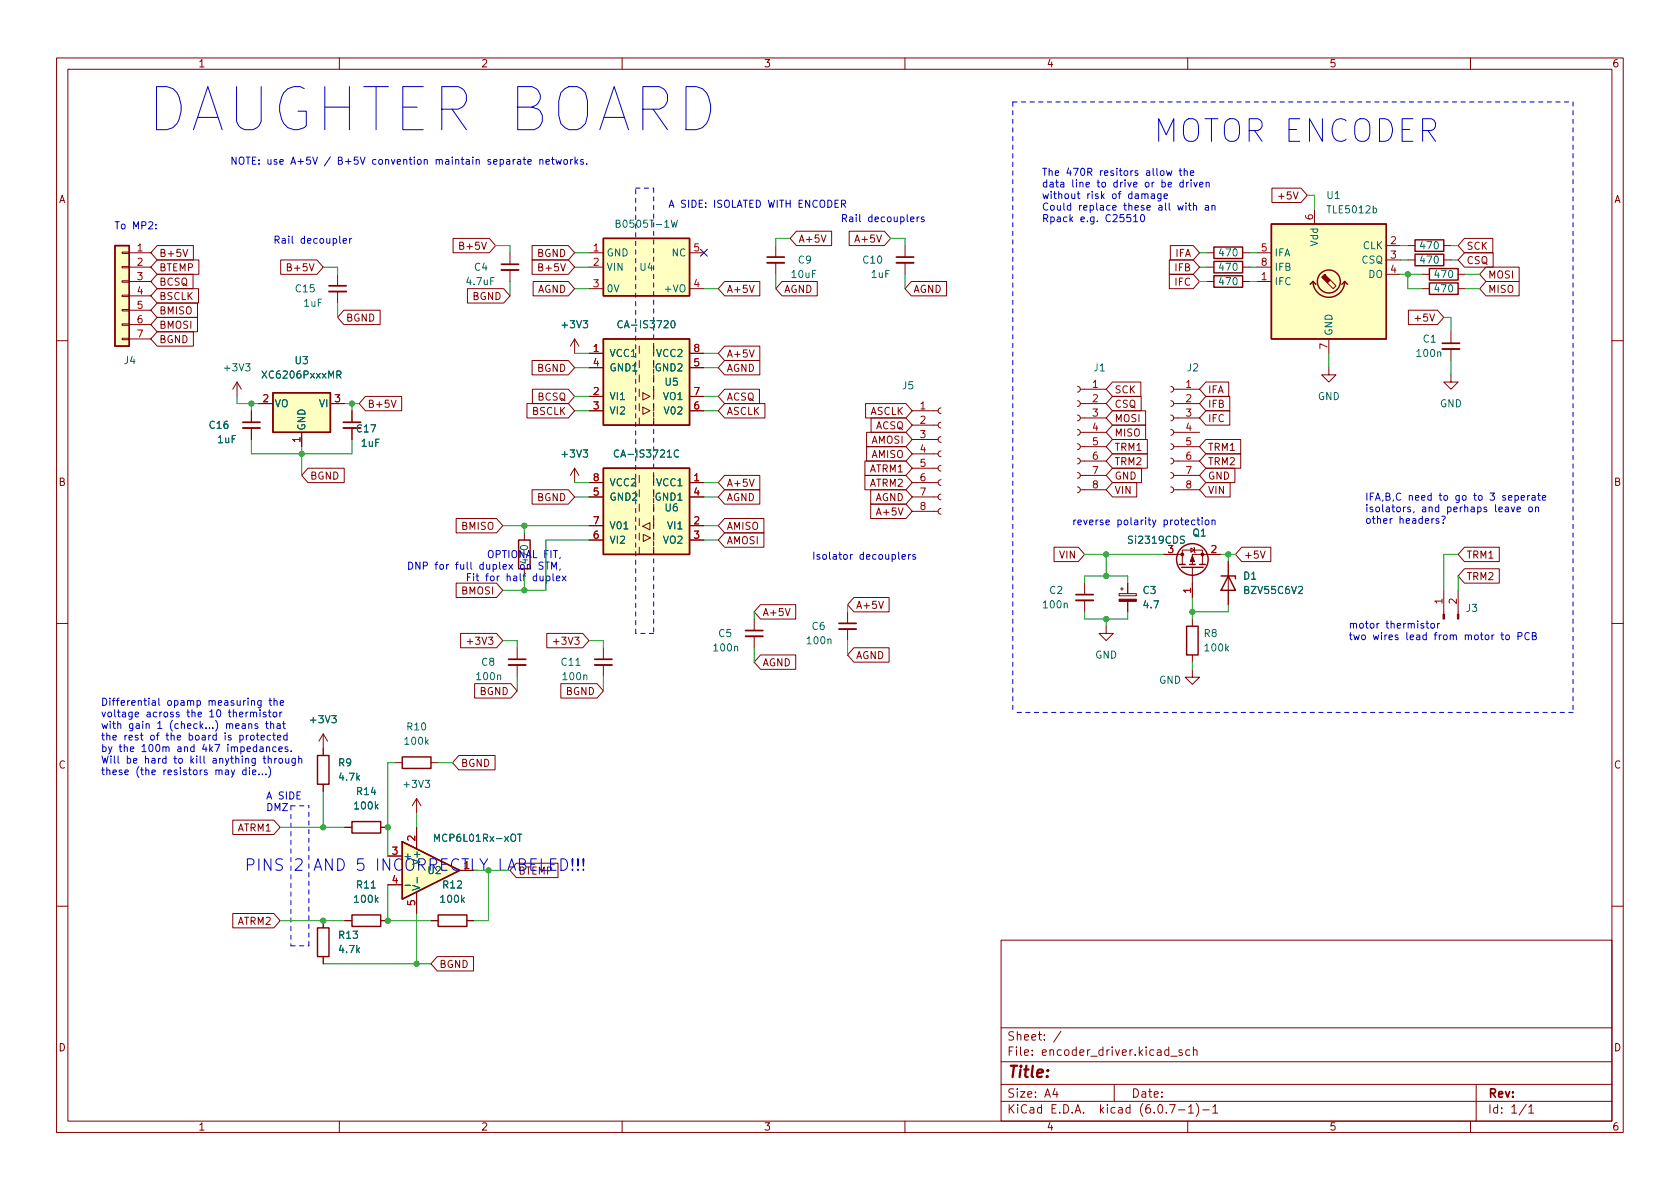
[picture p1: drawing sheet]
<svg xmlns="http://www.w3.org/2000/svg" width="297mm" height="210mm" viewBox="0 0 297 210" stroke-linecap="round" stroke-linejoin="round" font-family="sans-serif">
<g fill="none" stroke="#840000" stroke-width=".18">
<path d="M10 10.2h277v190.1h-277zM12 12.2h273v186.1h-273zM60 10.2v2M110 10.2v2M160 10.2v2M210 10.2v2M260 10.2v2M224.9 33.3h5.1l1.1 1.2-1.1 1.3h-5.1zM232.4 37.1v2.5M21.6 59.8h1.3v.3h-1.3zM21.6 57.3h1.3v.2h-1.3zM21.6 54.7h1.3v.3h-1.3z"/>
<path d="M21.6 52.2h1.3v.2h-1.3zM21.6 49.7h1.3v.2h-1.3zM21.6 47.1h1.3v.3h-1.3zM21.6 44.6h1.3v.2h-1.3zM22.9 49.8h3.8M22.9 44.7h3.8M22.9 47.2h3.8M22.9 52.3h3.8M22.9 54.9h3.8M22.9 57.4h3.8M22.9 59.9h3.8M27.8 46h7.4v2.5h-7.4l-1.1-1.3z"/>
<path d="M27.8 43.4h6.4v2.6h-6.4l-1.1-1.3zM27.8 51h7.3v2.6h-7.3l-1.1-1.3zM27.8 48.5h6.3v2.5h-6.3l-1.1-1.2zM27.8 58.7h6.4v2.5h-6.4l-1.1-1.3zM27.8 53.6h7.1v2.5h-7.1l-1.1-1.2zM27.8 56.1h7.1v2.6h-7.1l-1.1-1.3zM32.3 44.1l.5 1.3 .4-1.3M49.6 46h6.4l1.1 1.2-1.1 1.3h-6.4zM59.7 48.5v2M59.7 51.6v2M60.8 54.9h6.4v2.5h-6.4l-1.1-1.3zM80.1 42.2h6.4l1.1 1.2-1.1 1.3h-6.4z"/>
<path d="M82.6 51h6.5l1.1 1.3-1.1 1.3h-6.5zM90.2 44.7v2M90.2 47.7v2.1M94.1 46h6.4l1.1 1.2-1.1 1.3h-6.4zM94.1 43.4h6.4l1.1 1.3-1.1 1.3h-6.4zM94.3 49.8h6.2l1.1 1.2-1.1 1.3h-6.2zM101.6 59.9v2.6M101.6 59.9l.8 1.3M101.6 59.9l-.8 1.3M104.1 44.7h2.6M104.1 47.2h2.6M104.1 51h2.6"/>
<path d="M121.9 44.7h2.6M121.9 51h2.6M128.1 49.8h6.2v2.5h-6.2l-1.1-1.3zM137.2 43.4v2.1M137.2 46.5v2M138.3 49.8h6.2v2.5h-6.2l-1.1-1.3zM140.8 40.9h6.2v2.5h-6.2l-1.1-1.2zM150.1 40.9h6.3l1.1 1.3-1.1 1.2h-6.3zM160 43.4v2.1M160 46.5v2M161.1 49.8h6.3v2.5h-6.3l-1.1-1.3zM206.7 48.5h4.3l1.1 1.3-1.1 1.2h-4.3z"/>
<path d="M206.7 46h4.3l1.1 1.2-1.1 1.3h-4.3zM206.9 43.4h4.1l1.1 1.3-1.1 1.3h-4.1zM213.4 49.8h1.2M213.4 44.7h1.2M213.4 47.2h1.2M219.7 49.8h1.3M219.7 44.7h1.3M219.7 47.2h1.3M222.2 49.8h2.6M222.2 44.7h2.6M222.2 47.2h2.6M234.9 59.9v2.6"/>
<path d="M235.2 49.5l1 1-.5 .5-1-1M245.1 43.4h2.5M245.1 46h2.5M245.1 48.5h2.5M248.9 43.4h1.3M248.9 46h1.3M249 54.9h5.2l1.1 1.2-1.1 1.3h-5.2zM251.5 48.5h1.2M251.5 51h1.2M255.3 43.4h1.2M255.3 46h1.2M256.5 58.7v2"/>
<path d="M257.8 48.5h1.3M257.8 51h1.3M258.9 42.2h5v2.5h-5l-1.1-1.3zM258.9 44.7h5.1v2.5h-5.1l-1.1-1.2zM262.7 47.2h5.9v2.6h-5.9l-1.1-1.3zM262.7 49.8h5.9v2.5h-5.9l-1.1-1.3zM10 60.2h2M41.9 67.6l-.8 1.2M41.9 67.6v2.5M41.9 67.6l.8 1.2M44.4 72.6v2.1M44.4 75.7v2"/>
<path d="M45.7 71.4h2.6M53.3 76.4v2.6M58.4 71.4h2.6M62.2 72.6v2.1M62.2 75.7v2M64.6 70.1h6.4v2.5h-6.4l-1.1-1.2zM69.2 70.8l.4 1.2 .4-1.2M93.2 71.4h7.3l1.1 1.2-1.1 1.3h-7.3zM94.1 63.7h6.4l1.1 1.3-1.1 1.3h-6.4zM94.1 68.8h6.4l1.1 1.3-1.1 1.3h-6.4zM104.1 72.6h2.6M104.1 62.5h2.6"/>
<path d="M104.1 70.1h2.6M104.1 65h2.6M113 61.2v1.3M113 63.7v1.3M113 66.3v1.3M113 68.8v1.3M113 71.4v1.2M113 73.9v1.3M113.7 72l1.2 .6-1.2 .7zM113.7 69.5l1.2 .6-1.2 .6zM115.6 61.2v1.3M115.6 66.3v1.3"/>
<path d="M115.6 68.8v1.3M115.6 71.4v1.2M115.6 73.9v1.3M121.9 72.6h2.6M121.9 62.5h2.6M121.9 70.1h2.6M121.9 65h2.6M128.1 61.2h6.2v2.5h-6.2l-1.1-1.2zM128.1 63.7h6.2v2.6h-6.2l-1.1-1.3zM128.1 68.8h6.2v2.6h-6.2l-1.1-1.3zM128.1 71.4h7.1v2.5h-7.1l-1.1-1.3zM153 71.4h7.2l1.1 1.2-1.1 1.3h-7.2z"/>
<path d="M153.2 76.4h7l1.1 1.3-1.1 1.3h-7zM153.2 79h7l1.1 1.3-1.1 1.2h-7zM154 73.9h6.2l1.1 1.3-1.1 1.2h-6.2zM161.3 77.7h4.6M161.3 75.2h4.6M161.3 72.6h4.6M166.4 79.8l-.4 .1-.1 .4 .1 .3 .4 .2M166.4 77.2l-.4 .2-.1 .3 .1 .4 .4 .1M166.4 74.7l-.4 .1-.1 .4 .1 .3 .4 .2M166.4 72.1l-.4 .2-.1 .3 .1 .4 .4 .1M190.5 78.5l.4 .1 .1 .4-.1 .3-.4 .2M190.5 75.9l.4 .2 .1 .3-.1 .4-.4 .2"/>
<path d="M190.5 73.4l.4 .1 .1 .4-.1 .4-.4 .1M190.5 70.9l.4 .1 .1 .4-.1 .3-.4 .2M190.5 68.3l.4 .2 .1 .3-.1 .4-.4 .1M191 79h4.6M191 76.4h4.6M191 73.9h4.6M191 71.4h4.6M191 68.8h4.6M196.7 67.6h5v2.5h-5l-1.1-1.3zM196.7 77.7h6.2v2.6h-6.2l-1.1-1.3zM196.7 75.2h5.9v2.5h-5.9l-1.1-1.3zM196.7 70.1h5.1v2.5h-5.1l-1.1-1.2z"/>
<path d="M196.7 72.6h5.9v2.6h-5.9l-1.1-1.3zM207 78.5l.4 .1 .1 .4-.1 .3-.4 .2M207 75.9l.4 .2 .1 .3-.1 .4-.4 .2M207 73.4l.4 .1 .1 .4-.1 .4-.4 .1M207 70.9l.4 .1 .1 .4-.1 .3-.4 .2M207 68.3l.4 .2 .1 .3-.1 .4-.4 .1M207.5 79h4.6M207.5 76.4h4.6M207.5 73.9h4.6M207.5 71.4h4.6M207.5 68.8h4.6M213.2 67.6h4.1v2.5h-4.1l-1.1-1.3z"/>
<path d="M213.2 70.1h4.2v2.5h-4.2l-1.1-1.2zM213.2 72.6h4.2v2.6h-4.2l-1.1-1.3zM213.2 77.7h6.2v2.6h-6.2l-1.1-1.3zM234.9 65v1.3h1.3l-1.3 1.3-1.2-1.3h1.2M256.5 66.3v1.3h-1.2l1.2 1.2 1.3-1.2h-1.3M256.5 61.7v2M285 60.2h2M54.5 82.8h6.4v2.5h-6.4l-1.2-1.2zM80.7 91.7h7.1l1.1 1.3-1.1 1.2h-7.1zM92.7 94.2v1.3M94.1 86.6h6.4l1.1 1.3-1.1 1.2h-6.4zM101.6 82.8l.8 1.3"/>
<path d="M101.6 82.8v2.5M101.6 82.8l-.8 1.3M104.1 85.3h2.6M104.1 93h2.6M104.1 95.5h2.6M104.1 87.9h2.6M113 84.1v1.2M113 89.1v1.3M113 91.7v1.3M113 94.2v1.3M113 96.8v1.2M113.6 93.1l1.3-.7v1.3z"/>
<path d="M113.7 94.5l1.3 .6-1.3 .7zM115.6 84.1v1.2M115.6 89.1v1.3M115.6 91.7v1.3M115.6 94.2v1.3M115.6 96.8v1.2M121.9 85.3h2.6M121.9 93h2.6M121.9 95.5h2.6M121.9 87.9h2.6M128.1 84.1h6.2v2.5h-6.2l-1.1-1.3zM128.1 91.7h7v2.5h-7l-1.1-1.2z"/>
<path d="M128.1 94.2h7v2.6h-7l-1.1-1.3zM128.1 86.6h6.2v2.5h-6.2l-1.1-1.2zM152.9 81.5h7.3l1.1 1.3-1.1 1.3h-7.3zM152.9 84.1h7.3l1.1 1.2-1.1 1.3h-7.3zM153.9 89.1h6.3l1.1 1.3-1.1 1.3h-6.3zM153.9 86.6h6.3l1.1 1.3-1.1 1.2h-6.3zM161.3 85.3h4.6M161.3 87.9h4.6M161.3 90.4h4.6M161.3 82.8h4.6M161.3 80.3h4.6M166.4 89.9l-.4 .2-.1 .3 .1 .4 .4 .1"/>
<path d="M166.4 87.4l-.4 .1-.1 .4 .1 .3 .4 .2M166.4 84.8l-.4 .2-.1 .3 .1 .4 .4 .1M166.4 82.3l-.4 .1-.1 .4 .1 .4 .4 .1M186.4 96.8h4.3l1.1 1.2-1.1 1.3h-4.3zM190.5 86.1l.4 .1 .1 .4-.1 .4-.4 .1M190.5 83.6l.4 .1 .1 .4-.1 .3-.4 .2M190.5 81l.4 .2 .1 .3-.1 .4-.4 .1M191 86.6h4.6M191 84.1h4.6M191 81.5h4.6M196.7 82.8h5.1v2.5h-5.1l-1.1-1.2zM196.7 85.3h4.3v2.6h-4.3l-1.1-1.3z"/>
<path d="M196.7 80.3h6.2v2.5h-6.2l-1.1-1.3zM205.7 98h3.3M207 86.1l.4 .1 .1 .4-.1 .4-.4 .1M207 83.6l.4 .1 .1 .4-.1 .3-.4 .2M207 81l.4 .2 .1 .3-.1 .4-.4 .1M207.5 86.6h4.6M207.5 84.1h4.6M207.5 81.5h4.6M209 99.8v-2.5h3.6v2.5M210.6 96.9l.6 .4-.6 .4zM211.1 96.8l.1 .1v.8l.1 .1M213.2 85.3h4.3v2.6h-4.3l-1.1-1.3z"/>
<path d="M213.2 82.8h5.1v2.5h-5.1l-1.1-1.2zM213.2 80.3h6.2v2.5h-6.2l-1.1-1.3zM215.9 98h-5.1v1.8M217.2 99.3v7.6M219.6 96.8h5.1v2.5h-5.1l-1.2-1.3zM222.8 97.4l.5 1.3 .4-1.3M258.9 96.8h6.2v2.5h-6.2l-1.1-1.3zM10 110.2h2M80.7 103.1h7.1l1.1 1.3-1.1 1.3h-7.1zM81.4 112h6.4l1.1 1.3-1.1 1.2h-6.4zM82.6 113.5h1M91.4 114.5v2.1"/>
<path d="M91.4 117.6v2M92.7 100.6v1.2M96.7 112h6.3l1.1 1.3-1.1 1.2h-6.3zM97.9 113.5h.9M106.7 114.5v2.1M106.7 117.6v2M133.3 109.5v2M133.3 112.5v2M134.5 106.9h6.2v2.6h-6.2l-1.2-1.3zM134.5 115.8h6.2v2.6h-6.2l-1.2-1.3zM149.9 108.2v2M149.9 111.2v2.1"/>
<path d="M151 114.5h6.2v2.6h-6.2l-1.1-1.3zM151 105.7h6.2v2.5h-6.2l-1.1-1.3zM191.8 103.1v2.1M191.8 106.2v2M195.6 110.7v1.3h1.2l-1.2 1.3-1.3-1.3h1.3M197.9 105h3v.4h-3zM198.1 104.1h.5M198.4 103.9v.5M199.4 103.1v1.9M199.4 106.3v1.9M210.8 118.5v1.3h1.3l-1.3 1.2-1.3-1.2h1.3M210.8 100.3v5.4"/>
<path d="M210.8 109.5v1.2M210.8 115.8v1.3M255.3 104.4v4.2M257.8 104.4v4.2M258.9 100.6h6.2v2.5h-6.2l-1.1-1.3zM285 110.2h2M57.1 129.8v3.8M57.1 138.7v1.2M57.1 129.8l-.7 1.3M57.1 129.8l.8 1.3M69.8 134.9h1.3M76.2 134.9h1.3"/>
<path d="M81.1 133.6h6.4v2.5h-6.4l-1.1-1.2zM83.9 120.9h6.4l1.1 1.3-1.1 1.2h-6.4zM99.2 120.9h6.4l1.1 1.3-1.1 1.2h-6.4zM41.2 145h7.2l1.1 1.3-1.1 1.3h-7.2zM61 146.3h1.2M67.3 146.3h1.3M68.6 156.5h2.5M73.7 141.2l-.8 1.3M73.7 141.2v2.6M73.7 146.3v3.8M73.7 157.7v3.8M73.7 141.2l.7 1.3"/>
<path d="M91.3 152.6h7.4v2.6h-7.4l-1.1-1.3zM10 160.2h2M41.2 161.5h7.2l1.1 1.3-1.1 1.3h-7.2zM57.1 162.8v1.3M57.1 169.2v1.2M61 162.8h1.2M67.3 162.8h1.3M76.2 162.8h1.3M77.3 169.2h6.4v2.5h-6.4l-1.1-1.3zM82.5 162.8h1.3M177 166.3h108v32h-108zM285 160.2h2"/>
<path d="M60 198.3v2M110 198.3v2M160 198.3v2M177 194.8h108M177 191.8h108M177 187.8h108M177 181.8h108M186.5 192.5l-.4 1h1M186.9 193v1M187.6 182.4l-1.3 1.9M197 191.8v3M206.8 195.3h1l-.7 1.5"/>
<path d="M207 186.8h1.1M208.4 196.3h1.1M209 185.7l-.4-.1-.2 .2 .1 .3 .5 .1v.4h-.6M210 198.3v2M210.1 195.8l.5-.5v1.5M210.1 196.8h.9M210.4 185.7l-.5-.1-.3 .3v.4l.2 .3h.6M211 185.8l.2-.2 .4 .1v.9M211 185.1v1.5M211.5 195.1a1.72 1.72 0 0 1 0 2.3M212.6 196.3h1.2M214.4 195.8l.5-.5v1.5"/>
<path d="M214.4 196.8h.9M260 198.3v2M261 191.8v6.5M269.9 195.3l-1.3 1.9M270.3 195.8l.4-.5v1.5M270.3 196.8h.9"/>
</g>
<g fill="none" stroke="#840000" stroke-width=".25">
<path d="M224.8 39.6h20.3v20.3h-20.3zM20.3 43.4h2.6v17.8h-2.6zM106.7 59.9h15.2v15.3h-15.2zM106.7 42.2h15.2v10.1h-15.2zM214.6 48.8h5.1v2h-5.1zM214.6 43.7h5.1v2h-5.1zM214.6 46.2h5.1v2.1h-5.1zM232.2 49.8a2.79 2.79 0 0 0 2.7 2.8 2.79 2.79 0 0 0 2.8-2.8M232.2 49.8l-.6 .5M232.2 49.8l.5 .5M237.7 49.8l-.5 .5M237.7 49.8l.6 .5"/>
<path d="M250.2 42.4h5.1v2h-5.1zM250.2 45h5.1v2h-5.1zM252.7 47.5h5.1v2h-5.1zM252.7 50h5.1v2.1h-5.1zM48.3 69.5h10.1v6.9h-10.1zM91.7 95.5h2v5.1h-2zM106.7 82.8h15.2v15.2h-15.2zM208.5 99.8h1M210.3 99.8h1M212.1 99.8h1M208.9 100.3h3.8M209.8 110.7h2v5.1h-2z"/>
<path d="M215.9 101.8h2.5v.6M217.2 101.8l1.2 2.6h-2.5zM56.1 133.6h2.1v5.1h-2.1zM71.1 133.9h5.1v2h-5.1zM62.2 145.3h5.1v2h-5.1zM71.1 148.8l10.2 5.1-10.2 5.1zM56.1 164.1h2.1v5.1h-2.1zM62.2 161.8h5.1v2h-5.1zM77.5 161.8h5v2h-5z"/>
<circle cx="234.9" cy="49.8" r="2.03"/>
<circle cx="210.8" cy="98.9" r="2.79"/>
</g>
<path d="M58.2 51.6h3M88.6 47.7h3.1M135.6 46.5h3.1M158.5 46.5h3M42.9 75.7h3.1M60.7 75.7h3.1M255 61.7h3.1M89.9 117.6h3.1M105.2 117.6h3M131.8 112.5h3.1M148.3 111.2h3.1M190.2 106.2h3.1" fill="none" stroke="#840000" stroke-width=".33"/>
<path d="M58.2 50.5h3M88.6 46.7h3.1M135.6 45.5h3.1M158.5 45.5h3M42.9 74.7h3.1M60.7 74.7h3.1M255 60.7h3.1M89.9 116.6h3.1M105.2 116.6h3M131.8 111.5h3.1M148.3 110.2h3.1M190.2 105.2h3.1" fill="none" stroke="#840000" stroke-width=".3"/>
<g fill="#ffffc2" stroke="#ffffc2" stroke-width=".18">
<path d="M20.3 43.4h2.6v17.8h-2.6z"/>
<path d="M71.1 148.8l10.2 5.1-10.2 5.1z"/>
<path d="M106.7 82.8h15.2v15.2h-15.2z"/>
<path d="M106.7 59.9h15.2v15.3h-15.2z"/>
<path d="M106.7 42.2h15.2v10.1h-15.2z"/>
<path d="M48.3 69.5h10.1v6.9h-10.1z"/>
<path d="M224.8 39.6h20.3v20.3h-20.3z"/>
</g>
<g fill="none" stroke="#006464" stroke-width=".18">
<path d="M108.9 39.5h.6l.1-.2v-.3l-.7-.1v1.3h.5l.2-.1 .1-.3-.3-.3M118.7 38.9l.3 1.3 .2-.9 .3 .9 .3-1.3M110 56.8a.6 .6 0 0 0-.8 .4 .6 .6 0 0 0 .6 .8l.2-.1M118.7 56.8l.2-.1a.68 .68 0 0 1 .5 .6 .68 .68 0 0 1-.5 .7l-.2-.1-.1-.4zM59.6 66.3l.6-.1 .1-.2-.1-.3-.6-.1v1.3M59.9 66.3l.4 .6M109.4 79.7a.6 .6 0 0 0-.8 .4 .6 .6 0 0 0 .6 .7l.2-.1M120 79.7a.6 .6 0 0 0-.9 .4 .6 .6 0 0 0 .6 .7l.3-.1M71.6 156.5h1M73.8 155.2v.9M76.8 148.8v-1.3l.5 .9 .4-.9v1.3M91.5 147.5h.8"/>
<path d="M91.9 147.5v1.3"/>
</g>
<g fill="#840000" stroke="#840000" stroke-width=".18">
<path d="M197.9 106h3v.3h-3z"/>
<path d="M210.8 98.3l.4 1h-.8z"/>
<path d="M234.2 48.5l1 1-.5 .5-1-1 .5-.5 .1 .1z"/>
<path d="M257.7 108.6h.2v.9h-.2z"/>
<path d="M255.1 108.6h.3v.9h-.3z"/>
<circle cx="212.6" cy="98" r=".25"/>
<circle cx="209" cy="98" r=".25"/>
</g>
<g fill="none" stroke="#0000c2" stroke-width=".18">
<path d="M20.4 39.2h.7M92.5 28.2h.5M92.7 27.8v1.1l.3 .1M93.3 28.6l.6-.1v-.2l-.4-.1-.2 .2 .1 .6h.5M95.4 28.3l.2-.1 .3 .1 .1 .7M95.4 28.2v.8M96.5 28.6l.6-.1v-.2l-.4-.1-.2 .2 .1 .6h.5M97.5 28.2h.5M97.7 27.8v1.1l.3 .1M98.3 28.2l.2 .8 .3-.6 .2 .6 .3-.8M99.8 28.3l.3-.1 .2 .2v.4l-.2 .2h-.3l-.1-.2zM100.9 28.2v.8"/>
<path d="M101.3 28.2l-.4 .2M101.7 27.8v1.2M101.8 28.6l.4 .4M102.2 28.2l-.5 .5M103.1 28.3l-.3-.1-.2 .2 .1 .2 .4 .1v.3h-.5M103.7 28.9v.1M148.8 36.1l.6-.1 .1-.2v-.3l-.7-.1v1.3M149.1 36.1l.4 .6M161 38.8l.6-.1-.1-.3h-.3l-.2 .1 .1 .6h.4M162.2 38.4v.8M162.5 38.4l-.3 .2M163.4 38.4h-.3l-.2 .1v.2l.5 .1v.3h-.5"/>
<path d="M199.9 37.9h-.6l-.1 .6 .2-.1 .4 .1 .2 .2-.1 .4-.2 .1-.5-.1M200.4 38.3l.4-.4v1.3M200.4 39.2h.8M201.8 38.1l.1-.2a.68 .68 0 0 1 .5 .7 .68 .68 0 0 1-.5 .6l-.1-.1-.2-.4zM201.9 34.4l.2-.1h.3v.8M202.4 34.5l.2-.2h.3l.1 .8M203.6 34.3h.5v.8M204.1 34.6h-.4l-.2 .2 .2 .3h.4M205.3 34.3v1l-.3 .2h-.3M205.3 34.3h-.4l-.2 .2 .1 .6h.5M205.8 34.7l.6-.1v-.3h-.4l-.2 .2 .1 .6h.5M206.2 30.2l.3 .8 .2-.6 .3 .6 .2-.8"/>
<path d="M208.2 36.3l.3 .9 .2-.6 .3 .6 .2-.9M208.5 30.2h.5M208.7 29.8v1l.3 .2M209.2 32.3l-.4-.1-.2 .3 .1 .5h.5M209.2 31.8v1.3M209.4 30.3l.2-.1h.3v.8M209.4 29.8v1.2M209.7 35.9v.1M209.7 36.3v.9M209.8 32.2v.9M210.1 36.3h.5M210.2 32.2l-.4 .3"/>
<path d="M210.3 35.9v1.1l.3 .2M210.5 30.6l.6-.1-.1-.3h-.3l-.2 .2v.6h.5M210.6 31.8v.1M210.6 32.2v.9M211 36.4l.2-.1 .3 .1 .1 .8M211 35.9v1.3M211.1 32.2l.3 .9 .3-.9M212.1 32.7l.6-.2v-.2l-.4-.1-.2 .2 .1 .6h.5M213.1 36.4h.5l.1 .8M213.3 32.3l.1-.1 .3 .1 .1 .8M213.3 32.2v.9M213.7 36.6l-.4 .1-.2 .2 .2 .3 .4-.1"/>
<path d="M214.3 36.4l.2-.1 .3 .1v.8M214.3 36.3v.9M60.1 41.7v1.1l.2 .2M60.7 42.6l.6-.1-.1-.3h-.3l-.2 .2v.6h.5M61.8 42.2v.8M62.2 42.2l-.4 .2M72.3 99.4a.64 .64 0 0 1 .7 .6 .64 .64 0 0 1-.7 .7zM74.2 99.4v1.3l-.7-1.3v1.3M86.5 97.4l.1-.1a.43 .43 0 0 1 .6 .5v.4a.42 .42 0 0 1-.4 .4 .42 .42 0 0 1-.5-.4v-.4zM158.9 97.6v1.1l.2 .2M159.5 98.5l.6-.1-.1-.3h-.3l-.2 .1 .1 .6h.4M160.6 98.1v.8"/>
<path d="M161 98.1l-.4 .2M161.9 98.1h-.4l-.1 .1v.2l.5 .1v.3h-.5M211.3 92h-.4l-.2 .2 .1 .5h.5M211.6 92h.5M211.8 91.5v1.1l.3 .2M212.5 91.5v.2M212.5 92v.8M213.2 92h.3l.3 .2v.4l-.3 .2-.3-.1-.1-.1zM214.3 92.1l.2-.1h.3v.8M214.3 92v.8M254.4 91.8l-.3-.1-.2 .2 .1 .2 .4 .1v.3h-.5M254.9 91.3h.4l.2 .2-.3 .6"/>
<path d="M255.2 92.4v.1M266.2 89.7h.5v.8M266.7 90h-.4l-.2 .2 .2 .3 .4-.1M267.2 89.7l.3 .8 .3-.8M267.9 87.7l.3-.1 .3 .3-.2 .5h-.4M267.9 87.6v1.3M268.2 90.1l.6-.1v-.3h-.4l-.2 .1 .1 .6h.5M269 88l.6-.1-.1-.2-.4-.1-.1 .2v.6h.5M270.1 87.6v.9M270.3 89.8l.2-.1 .4 .1v.5l-.1 .1-.3 .1-.2-.1zM270.5 87.6l-.4 .3M270.9 87.7h.5v.8"/>
<path d="M271.4 87.9l-.4 .1-.2 .2 .2 .3 .4-.1M271.5 89.8l.2-.1h.3v.8M271.5 89.7v.8M271.9 87.6h.4M272 87.2v1.1l.3 .2M272.7 88l.6-.1-.1-.2-.3-.1-.2 .2 .1 .6h.4M74.9 100.1l.6-.1 .1-.2-.1-.3-.6-.1v1.3M82.7 102h.4M83.3 101.4h-.6v1.3M83.7 101.9v.8M84.2 101.9h.5M84.3 101.4v1.1l.4 .2"/>
<path d="M99 100.6l-.1 .2M99.4 101.9l.7 .8M100.1 101.9l-.7 .8M252.1 110.2h.5M252.3 109.8v1.1l.3 .2M253.1 110.3l.3-.1 .2 .3v.3l-.2 .3-.3-.1-.1-.2zM254.2 110.2v.9M254.5 110.2l-.3 .3M265.4 112.3h.5M265.5 111.9v1l.4 .2M266.3 112.4l.2-.1 .3 .1 .1 .5-.1 .2h-.3l-.2-.1zM268.4 112.5h.6l.1-.2v-.3l-.7-.1v1.2"/>
<path d="M270.4 112a.6 .6 0 0 0-.9 .4 .6 .6 0 0 0 .6 .7l.3-.1M270.9 112.5l.6-.1 .1-.2-.1-.2-.6-.1v1.2h.5l.2-.1 .1-.3-.3-.2M43.5 136.2h-.4l-.2 .2 .1 .5h.5M43.5 135.7v1.3M43.9 125.9l-.4 .3M43.9 130l-.3 .3M44 128.1l.2-.1h.3v.8M44 128v.8M44.1 136.2v.8M44.3 126l.2-.1 .3 .1v.8M44.3 125.9v.9M44.3 130.1l.2-.1 .4 .1v.5l-.1 .2-.3 .1-.2-.2z"/>
<path d="M44.5 124l.1-.1h.3l.1 .8M44.5 123.9v.8M44.6 136.6l.7-.1-.1-.3h-.4l-.2 .1 .1 .6h.5M44.8 126.1l.2-.2 .3 .1 .1 .8M45.3 130h.5M45.4 132.1h-.4l-.2 .2 .1 .5h.5M45.4 131.6v1.3M45.5 129.6v1.1l.3 .2M45.6 128h-.3l-.2 .2v.1l.5 .2v.3h-.5M45.8 136.9v.1M46 125.5v.1M46 132.1h.5v.8"/>
<path d="M46 125.9v.9M46.2 123.9v1l-.3 .3-.3-.1M46.2 123.9h-.4l-.2 .2 .1 .6h.5M46.2 130.4l.6-.1-.1-.2-.4-.1-.1 .2v.6h.5M46.4 136.9v.1M46.5 132.4h-.4l-.2 .2 .2 .3 .4-.1M46.5 134.1h.5M46.7 133.7v1.1l.3 .2M46.9 128h.5M47 126l-.3-.1-.2 .2 .1 .2 .4 .1v.3h-.5M47 136.9v.1M47.1 127.5v1.1l.3 .2"/>
<path d="M47.1 132.2l.2-.1h.3l.1 .8M47.1 132.1v.8M47.4 134.2l.2-.1 .3 .1 .1 .8M47.4 125.9h.5M47.4 133.7v1.3M47.5 135.5a1.46 1.46 0 0 1 0 2M47.6 123.9h.4M47.6 125.5v1.1l.3 .2M47.7 123.5v1l.3 .2M47.9 128.1l.1-.1h.3l.1 .8M47.9 130.1l-.4-.1-.3 .3 .2 .5h.5M47.9 127.5v1.3"/>
<path d="M48.2 130h.5M48.4 126l.3-.1 .2 .3v.3l-.2 .3-.3-.1-.1-.2zM48.4 129.6v1.1l.3 .2M48.5 124l.1-.1h.3l.1 .8M48.5 123.5v1.2M48.6 134.1v.9M48.8 132.1h-.3l-.3 .2 .1 .5h.5M48.9 134.1l-.3 .2M49 128h.5v.8M49.1 130.4l.6-.1-.1-.2-.4-.1-.1 .2v.6h.5M49.3 132.5l.6-.1-.1-.3h-.3l-.2 .1 .1 .6h.4M49.4 134.2l.3-.1 .3 .2v.4l-.3 .3-.3-.1-.1-.2z"/>
<path d="M49.5 125.9v.9M49.5 124.3l.7-.1-.1-.3h-.4l-.2 .2 .1 .6h.5M49.5 128.3h-.4l-.2 .2 .2 .3h.4M49.8 125.9l-.3 .3M50 128h.5M50.2 127.5v1.1l.3 .2M50.5 134.1l.1 .8 .3 .1 .2-.2M50.8 130.1l-.4-.1-.2 .3 .1 .5h.5M50.8 129.6v1.3M50.9 132.1h-.3l-.2 .1 .1 .2 .4 .1v.3h-.5M51.1 134.1v.9M51.5 132.8v.1"/>
<path d="M52.2 134.1v1l-.2 .3-.3-.1M52.2 134.2l-.4-.1-.2 .2 .1 .6h.5M52.8 134.2l.2-.1 .3 .1 .1 .8M52.8 133.7v1.3M99.2 151.9a1.07 1.07 0 0 1 1.1 .6 1.07 1.07 0 0 1-.3 1.3l-.8 .1zM101.2 153.7l.1 .1-.1 .1-.1-.1 .1-.1v.2M101.2 151.9v1.2l.1-1.1-.1-.1-.1 .1 .1 1.1M102.2 153.7l.1 .1-.1 .1-.1-.1 .1-.1v.2M102.2 151.9v1.2l.1-1.1-.1-.1-.1 .1 .1 1.1M103.2 153.7v.1v.1l-.1-.1 .1-.1v.2M103.2 151.9v1.2v-1.1v-.1l-.1 .1 .1 1.1"/>
</g>
<path d="M179.1 18v108M179.1 18h99M278.1 18v108M112.4 33.3h3.2M115.6 33.3v78.7M112.4 112v-78.7M115.6 112h-3.2M278.1 126h-99M51.4 142.5v24.8M51.4 142.5h3.2M51.4 167.3h3.2M54.6 167.3v-24.8" fill="none" stroke="#0000c2" stroke-width=".18" stroke-dasharray=".8 .8"/>
<g fill="none" stroke="#009600" stroke-width=".18">
<path d="M231.1 34.5h1.3v2.6M57.1 47.2h2.6v1.3M59.7 53.6v2.5M87.6 43.4h2.6v1.3M90.2 49.8v2.5M101.6 51h2.5M101.6 47.2h2.5M101.6 44.7h2.5M124.5 51h2.5M137.2 48.5v2.5M139.7 42.2h-2.5v1.2M157.5 42.2h2.5v1.2"/>
<path d="M160 48.5v2.5M212.1 47.2h1.3M212.1 44.7h1.3M212.1 49.8h1.3M221 47.2h1.2M221 44.7h1.2M221 49.8h1.2M247.6 43.4h1.3M247.6 48.5h3.9M247.6 46h1.3M248.9 48.5v2.5h2.6M255.3 56.1h1.2v2.6"/>
<path d="M256.5 43.4h1.3M256.5 46h1.3M259.1 48.5h2.5M259.1 51h2.5M41.9 70.1v1.3h3.8M44.4 71.4v1.2M44.4 77.7v2.6h17.8v-2.6M53.3 79v5.1M61 71.4h2.5M62.2 71.4v1.2M101.6 62.5h2.5M101.6 72.6h2.5"/>
<path d="M101.6 65h2.5M101.6 70.1h2.5M124.5 62.5h2.5M124.5 72.6h2.5M124.5 65h2.5M124.5 70.1h2.5M234.9 62.5v2.5M256.5 63.7v2.6M88.9 93h15.2M92.7 93v1.2M101.6 87.9h2.5M101.6 85.3h2.5"/>
<path d="M104.1 95.5h-7.6v8.9h-7.6M124.5 87.9h2.5M124.5 93h2.5M124.5 95.5h2.5M124.5 85.3h2.5M191.8 98h13.9M195.6 98v3.8M215.9 98h2.5M217.2 98v1.3M257.8 98h-2.5v6.4M88.9 113.3h2.5v1.2M91.4 119.6v2.6"/>
<path d="M92.7 101.8v2.6M104.1 113.3h2.6v1.2M106.7 119.6v2.6M133.3 108.2v1.3M133.3 114.5v2.6M149.9 106.9v1.3M149.9 113.3v2.5M191.8 103.1v-1.3h7.6v1.3M191.8 108.2v1.3h7.6v-1.3M195.6 109.5v1.2M210.8 105.7v3.8M210.8 117.1v1.4"/>
<path d="M217.2 106.9v1.3h-6.4M257.8 101.8v2.6M57.1 139.9v6.4M69.8 134.9h-1.2v16.5M77.5 134.9h2.5M49.5 146.3h11.5M68.6 156.5v6.3h7.6M73.7 143.8v2.5M86.4 153.9v8.9h-2.6M49.5 162.8h11.5M57.1 170.4h19.1M73.7 161.5v8.9"/>
</g>
<path d="M123.9 44.1l1.2 1.2M125.1 44.1l-1.2 1.2" fill="none" stroke="#000084" stroke-width=".18"/>
<g fill="#009600" stroke="#009600" stroke-width=".18">
<circle cx="57.1" cy="146.3" r=".46"/>
<circle cx="92.7" cy="104.4" r=".46"/>
<circle cx="92.7" cy="93" r=".46"/>
<circle cx="53.3" cy="80.3" r=".46"/>
<circle cx="62.2" cy="71.4" r=".46"/>
<circle cx="44.4" cy="71.4" r=".46"/>
<circle cx="68.6" cy="146.3" r=".46"/>
<circle cx="73.7" cy="170.4" r=".46"/>
<circle cx="68.6" cy="162.8" r=".46"/>
<circle cx="57.1" cy="162.8" r=".46"/>
<circle cx="248.9" cy="48.5" r=".46"/>
<circle cx="217.2" cy="98" r=".46"/>
<circle cx="210.8" cy="108.2" r=".46"/>
<circle cx="195.6" cy="109.5" r=".46"/>
<circle cx="195.6" cy="101.8" r=".46"/>
<circle cx="195.6" cy="98" r=".46"/>
</g>
<text font-size="10.6" fill="#0000c2" x="25.8" y="23.3">DAUGHTER BOARD</text>
<text font-size="5.6" fill="#0000c2" x="203.8" y="25.2">MOTOR ENCODER</text>
<text font-size="2.8" fill="#009600" x="43.2" y="154">PINS 2 AND 5 INCORRECTLY LABELED!!!</text>
<text font-size="2.8" fill="#840000" x="178" y="190.6">Title:</text>
<g font-size="2.1" fill="#840000">
<text x="178" y="184">Sheet: /</text>
<text x="178" y="186.7">File: encoder_driver.kicad_sch</text>
<text x="178" y="196.9">KiCad E.D.A. kicad (6.0.7-1)-1</text>
<text x="178" y="194.1">Size: A4</text>
<text x="200" y="194.1">Date:</text>
<text x="263" y="194.1">Rev:</text>
<text x="263" y="196.9">Id: 1/1</text>
</g>
<g font-size="1.8" fill="#840000">
<text x="35" y="11.9">1</text>
<text x="85" y="11.9">2</text>
<text x="135" y="11.9">3</text>
<text x="185" y="11.9">4</text>
<text x="235" y="11.9">5</text>
<text x="285" y="11.9">6</text>
<text x="10.3" y="35.9">A</text>
<text x="226.5" y="35.3">+5V</text>
<text x="285.3" y="35.9">A</text>
<text x="28.1" y="48">BTEMP</text>
<text x="28.1" y="45.4">B+5V</text>
<text x="51.2" y="48">B+5V</text>
<text x="81.7" y="44.2">B+5V</text>
<text x="95" y="45.4">BGND</text>
<text x="95.7" y="48">B+5V</text>
<text x="141.1" y="42.9">A+5V</text>
<text x="151.6" y="42.9">A+5V</text>
<text x="207.8" y="48">IFB</text>
<text x="207.8" y="45.4">IFA</text>
<text x="259.2" y="44.2">SCK</text>
<text x="259.2" y="46.7">CSQ</text>
<text x="28.1" y="53">BSCLK</text>
<text x="28.1" y="50.5">BCSQ</text>
<text x="83.5" y="53">BGND</text>
<text x="95" y="51.8">AGND</text>
<text x="128.4" y="51.8">A+5V</text>
<text x="138.6" y="51.8">AGND</text>
<text x="161.4" y="51.8">AGND</text>
<text x="207.8" y="50.5">IFC</text>
<text x="263.1" y="49.2">MOSI</text>
<text x="263.1" y="51.8">MISO</text>
<text x="28.1" y="55.6">BMISO</text>
<text x="28.1" y="58.1">BMOSI</text>
<text x="61.1" y="56.9">BGND</text>
<text x="250.6" y="56.9">+5V</text>
<text x="28.1" y="60.7">BGND</text>
<text x="95" y="65.7">BGND</text>
<text x="128.4" y="63.2">A+5V</text>
<text x="128.4" y="65.7">AGND</text>
<text x="95.1" y="70.8">BCSQ</text>
<text x="128.4" y="70.8">ACSQ</text>
<text x="197" y="69.6">SCK</text>
<text x="213.5" y="69.6">IFA</text>
<text x="64.9" y="72.1">B+5V</text>
<text x="94.1" y="73.4">BSCLK</text>
<text x="128.4" y="73.4">ASCLK</text>
<text x="153.8" y="73.4">ASCLK</text>
<text x="154.8" y="75.9">ACSQ</text>
<text x="197" y="77.2">MISO</text>
<text x="197" y="72.1">CSQ</text>
<text x="197" y="74.6">MOSI</text>
<text x="213.5" y="72.1">IFB</text>
<text x="213.5" y="74.6">IFC</text>
<text x="153.8" y="83.5">ATRM1</text>
<text x="154.1" y="78.4">AMOSI</text>
<text x="154.1" y="81">AMISO</text>
<text x="197" y="79.7">TRM1</text>
<text x="197" y="82.3">TRM2</text>
<text x="213.5" y="79.7">TRM1</text>
<text x="213.5" y="82.3">TRM2</text>
<text x="10.3" y="85.9">B</text>
<text x="54.8" y="84.8">BGND</text>
<text x="95" y="88.6">BGND</text>
<text x="128.4" y="86.1">A+5V</text>
<text x="128.4" y="88.6">AGND</text>
<text x="153.8" y="86.1">ATRM2</text>
<text x="154.7" y="88.6">AGND</text>
<text x="197" y="84.8">GND</text>
<text x="197" y="87.3">VIN</text>
<text x="213.5" y="87.3">VIN</text>
<text x="213.5" y="84.8">GND</text>
<text x="285.3" y="85.9">B</text>
<text x="81.7" y="93.7">BMISO</text>
<text x="128.4" y="93.7">AMISO</text>
<text x="155.4" y="91.1">A+5V</text>
<text x="128.4" y="96.2">AMOSI</text>
<text x="187.4" y="98.8">VIN</text>
<text x="219.9" y="98.8">+5V</text>
<text x="259.2" y="98.8">TRM1</text>
<text x="81.7" y="105.1">BMOSI</text>
<text x="151.3" y="107.7">A+5V</text>
<text x="259.2" y="102.6">TRM2</text>
<text x="134.8" y="108.9">A+5V</text>
<text x="83.3" y="114">+3V3</text>
<text x="98.5" y="114">+3V3</text>
<text x="134.8" y="117.8">AGND</text>
<text x="151.3" y="116.5">AGND</text>
<text x="84.8" y="122.9">BGND</text>
<text x="100" y="122.9">BGND</text>
<text x="10.3" y="135.9">C</text>
<text x="81.4" y="135.6">BGND</text>
<text x="285.3" y="135.9">C</text>
<text x="42" y="147">ATRM1</text>
<text x="42" y="163.5">ATRM2</text>
<text x="77.6" y="171.2">BGND</text>
<text x="10.3" y="185.9">D</text>
<text x="285.3" y="185.9">D</text>
<text x="35" y="199.9">1</text>
<text x="85" y="199.9">2</text>
<text x="135" y="199.9">3</text>
<text x="185" y="199.9">4</text>
<text x="235" y="199.9">5</text>
<text x="285" y="199.9">6</text>
</g>
<g font-size="1.8" fill="#0000c2">
<text x="40.6" y="29.1">NOTE: use A+5V / B+5V convention maintain separate networks.</text>
<text x="184.1" y="31.1">The 470R resitors allow the</text>
<text x="184.1" y="33.1">data line to drive or be driven</text>
<text x="184.1" y="35.2">without risk of damage</text>
<text x="21.1" y="40.5">To MP2:</text>
<text x="118.1" y="36.7">A SIDE: ISOLATED WITH ENCODER</text>
<text x="148.6" y="39.3">Rail decouplers</text>
<text x="184.1" y="37.2">Could replace these all with an</text>
<text x="184.1" y="39.3">Rpack e.g. C25510</text>
<text x="48.3" y="43.1">Rail decoupler</text>
<text x="241.3" y="88.5">IFA,B,C need to go to 3 seperate</text>
<text x="189.5" y="92.9">reverse polarity protection</text>
<text x="241.3" y="90.6">isolators, and perhaps leave on</text>
<text x="241.3" y="92.6">other headers?</text>
<text x="76.5" y="100.7">DNP for full duplex on STM,</text>
<text x="87.1" y="98.7">OPTIONAL FIT,</text>
<text x="93.3" y="99.5" transform="rotate(-90 93.3 99.5)">470</text>
<text x="143.5" y="99">Isolator decouplers</text>
<text x="85.5" y="102.8">Fit for half duplex</text>
<text x="238.4" y="111.1">motor thermistor</text>
<text x="238.4" y="113.2">two wires lead from motor to PCB</text>
<text x="17.8" y="124.8">Differential opamp measuring the</text>
<text x="17.8" y="126.8">voltage across the 10 thermistor</text>
<text x="17.8" y="128.9">with gain 1 (check...) means that</text>
<text x="17.8" y="130.9">the rest of the board is protected</text>
<text x="17.8" y="133">by the 100m and 4k7 impedances.</text>
<text x="17.8" y="135">Will be hard to kill anything through</text>
<text x="17.8" y="137.1">these (the resistors may die...)</text>
<text x="47" y="141.4">A SIDE</text>
<text x="47" y="143.4">DMZ</text>
<text x="91.6" y="154.6">BTEMP</text>
</g>
<g font-size="1.8" fill="#006464">
<text x="234.6" y="35.2">U1</text>
<text x="109.5" y="40.3">B0505T-1W</text>
<text x="234.9" y="37.7">TLE5012b</text>
<text x="83.9" y="47.9">C4</text>
<text x="107.2" y="45.3">GND</text>
<text x="107.2" y="47.9">VIN</text>
<text x="113.2" y="47.9">U4</text>
<text x="118.9" y="45.3">NC</text>
<text x="141.2" y="46.6">C9</text>
<text x="152.7" y="46.6">C10</text>
<text x="215.7" y="45.3">470</text>
<text x="215.7" y="47.9">470</text>
<text x="225.3" y="45.3">IFA</text>
<text x="225.3" y="47.9">IFB</text>
<text x="233" y="43.5" transform="rotate(-90 233 43.5)">Vdd</text>
<text x="240.8" y="46.6">CSQ</text>
<text x="241" y="44.1">CLK</text>
<text x="251.3" y="44.1">470</text>
<text x="251.3" y="46.6">470</text>
<text x="52.3" y="51.7">C15</text>
<text x="82.6" y="50.4">4.7uF</text>
<text x="107.2" y="51.7">0V</text>
<text x="117.8" y="51.7">+VO</text>
<text x="140" y="49.1">10uF</text>
<text x="154.1" y="49.1">1uF</text>
<text x="215.7" y="50.4">470</text>
<text x="225.3" y="50.4">IFC</text>
<text x="241.9" y="49.1">DO</text>
<text x="253.8" y="49.1">470</text>
<text x="253.8" y="51.7">470</text>
<text x="53.8" y="54.2">1uF</text>
<text x="99.5" y="58">+3V3</text>
<text x="109.9" y="58">CA-IS3720</text>
<text x="235.6" y="59.4" transform="rotate(-90 235.6 59.4)">GND</text>
<text x="22" y="64.4">J4</text>
<text x="39.8" y="65.7">+3V3</text>
<text x="52.2" y="64.4">U3</text>
<text x="107.7" y="63.1">VCC1</text>
<text x="107.7" y="65.7">GND1</text>
<text x="116" y="65.7">GND2</text>
<text x="116.2" y="63.1">VCC2</text>
<text x="193.4" y="65.7">J1</text>
<text x="209.9" y="65.7">J2</text>
<text x="250.6" y="63.1">100n</text>
<text x="251.6" y="60.6">C1</text>
<text x="46.7" y="66.9">XC6206PxxxMR</text>
<text x="107.7" y="70.7">VI1</text>
<text x="117.4" y="70.7">VO1</text>
<text x="117.6" y="68.2">U5</text>
<text x="159.6" y="68.8">J5</text>
<text x="233" y="70.7">GND</text>
<text x="37.1" y="75.8">C16</text>
<text x="48.5" y="72">VO</text>
<text x="54" y="76.2" transform="rotate(-90 54 76.2)">GND</text>
<text x="56.5" y="72">VI</text>
<text x="63.1" y="76.4">C17</text>
<text x="107.7" y="73.3">VI2</text>
<text x="117.8" y="73.3">V02</text>
<text x="254.6" y="72">GND</text>
<text x="38.5" y="78.4">1uF</text>
<text x="63.9" y="79">1uF</text>
<text x="99.5" y="80.9">+3V3</text>
<text x="109.3" y="80.9">CA-IS3721C</text>
<text x="107.7" y="88.5">GND2</text>
<text x="107.7" y="86">VCC2</text>
<text x="116" y="88.5">GND1</text>
<text x="116.2" y="86">VCC1</text>
<text x="107.7" y="93.6">V01</text>
<text x="117.6" y="90.4">U6</text>
<text x="118.2" y="93.6">VI1</text>
<text x="210.9" y="94.9">Q1</text>
<text x="107.7" y="96.1">VI2</text>
<text x="117.4" y="96.1">VO2</text>
<text x="199.8" y="96.1">Si2319CDS</text>
<text x="184.6" y="107.6">100n</text>
<text x="185.6" y="105">C2</text>
<text x="202.1" y="105">C3</text>
<text x="202.3" y="107.6">4.7</text>
<text x="219.9" y="102.5">D1</text>
<text x="220.2" y="105">BZV55C6V2</text>
<text x="127.1" y="112.6">C5</text>
<text x="142.8" y="113.9">100n</text>
<text x="143.6" y="111.4">C6</text>
<text x="212.9" y="112.6">R8</text>
<text x="259.3" y="108.2">J3</text>
<text x="85.2" y="117.7">C8</text>
<text x="99.3" y="117.7">C11</text>
<text x="126.3" y="115.2">100n</text>
<text x="193.6" y="116.5">GND</text>
<text x="213.2" y="115.2">100k</text>
<text x="84.4" y="120.3">100n</text>
<text x="99.7" y="120.3">100n</text>
<text x="204.9" y="120.9">GND</text>
<text x="55.1" y="127.9">+3V3</text>
<text x="71.7" y="131.7">100k</text>
<text x="72" y="129.2">R10</text>
<text x="59.9" y="135.5">R9</text>
<text x="60.1" y="138">4.7k</text>
<text x="62.8" y="143.1">100k</text>
<text x="63.1" y="140.6">R14</text>
<text x="71.6" y="139.3">+3V3</text>
<text x="77.3" y="148.8">MCP6L01Rx-xOT</text>
<text x="71.2" y="152">+</text>
<text x="74.3" y="152.4" transform="rotate(-90 74.3 152.4)">V+</text>
<text x="75.7" y="154.6">U2</text>
<text x="62.8" y="159.6">100k</text>
<text x="63.1" y="157.1">R11</text>
<text x="74.3" y="157.6" transform="rotate(-90 74.3 157.6)">V-</text>
<text x="78" y="159.6">100k</text>
<text x="78.4" y="157.1">R12</text>
<text x="60" y="166">R13</text>
<text x="60.1" y="168.5">4.7k</text>
</g>
<g font-size="1.8" fill="#a90000">
<text x="232.2" y="38.8" transform="rotate(-90 232.2 38.8)">6</text>
<text x="24.3" y="44.4">1</text>
<text x="24.3" y="47">2</text>
<text x="104.9" y="44.4">1</text>
<text x="104.9" y="47">2</text>
<text x="122.7" y="44.4">5</text>
<text x="223" y="44.4">5</text>
<text x="223" y="47">8</text>
<text x="245.9" y="43.2">2</text>
<text x="245.9" y="45.7">3</text>
<text x="24.3" y="49.5">3</text>
<text x="24.3" y="52.1">4</text>
<text x="104.9" y="50.8">3</text>
<text x="122.7" y="50.8">4</text>
<text x="223" y="49.5">1</text>
<text x="245.9" y="48.3">4</text>
<text x="24.3" y="54.6">5</text>
<text x="24.3" y="57.1">6</text>
<text x="24.3" y="59.7">7</text>
<text x="104.9" y="62.2">1</text>
<text x="104.9" y="64.8">4</text>
<text x="122.7" y="64.8">5</text>
<text x="122.7" y="62.2">8</text>
<text x="234.7" y="61.7" transform="rotate(-90 234.7 61.7)">7</text>
<text x="46.5" y="71.1">2</text>
<text x="59.2" y="71.1">3</text>
<text x="104.9" y="69.8">2</text>
<text x="122.7" y="69.8">7</text>
<text x="193.2" y="68.6">1</text>
<text x="193.2" y="71.1">2</text>
<text x="209.7" y="68.6">1</text>
<text x="209.7" y="71.1">2</text>
<text x="104.9" y="72.4">3</text>
<text x="122.7" y="72.4">6</text>
<text x="162.7" y="72.4">1</text>
<text x="162.7" y="74.9">2</text>
<text x="162.7" y="77.5">3</text>
<text x="193.2" y="73.7">3</text>
<text x="193.2" y="76.2">4</text>
<text x="209.7" y="73.7">3</text>
<text x="209.7" y="76.2">4</text>
<text x="53.1" y="78.2" transform="rotate(-90 53.1 78.2)">1</text>
<text x="162.7" y="80">4</text>
<text x="162.7" y="82.5">5</text>
<text x="193.2" y="78.7">5</text>
<text x="193.2" y="81.3">6</text>
<text x="193.2" y="83.8">7</text>
<text x="209.7" y="78.7">5</text>
<text x="209.7" y="81.3">6</text>
<text x="209.7" y="83.8">7</text>
<text x="104.9" y="87.6">5</text>
<text x="104.9" y="85.1">8</text>
<text x="122.7" y="85.1">1</text>
<text x="122.7" y="87.6">4</text>
<text x="162.7" y="85.1">6</text>
<text x="162.7" y="87.6">7</text>
<text x="193.2" y="86.4">8</text>
<text x="209.7" y="86.4">8</text>
<text x="104.9" y="95.2">6</text>
<text x="104.9" y="92.7">7</text>
<text x="122.7" y="92.7">2</text>
<text x="122.7" y="95.2">3</text>
<text x="162.7" y="90.2">8</text>
<text x="206.5" y="97.8">3</text>
<text x="214.1" y="97.8">2</text>
<text x="210.6" y="104.9" transform="rotate(-90 210.6 104.9)">1</text>
<text x="255" y="106.8" transform="rotate(-90 255 106.8)">1</text>
<text x="257.6" y="106.8" transform="rotate(-90 257.6 106.8)">2</text>
<text x="73.4" y="148.7" transform="rotate(-90 73.4 148.7)">2</text>
<text x="69.4" y="151.1">3</text>
<text x="82.1" y="153.7">1</text>
<text x="69.4" y="156.2">4</text>
<text x="73.4" y="160.1" transform="rotate(-90 73.4 160.1)">5</text>
</g>
</svg>
